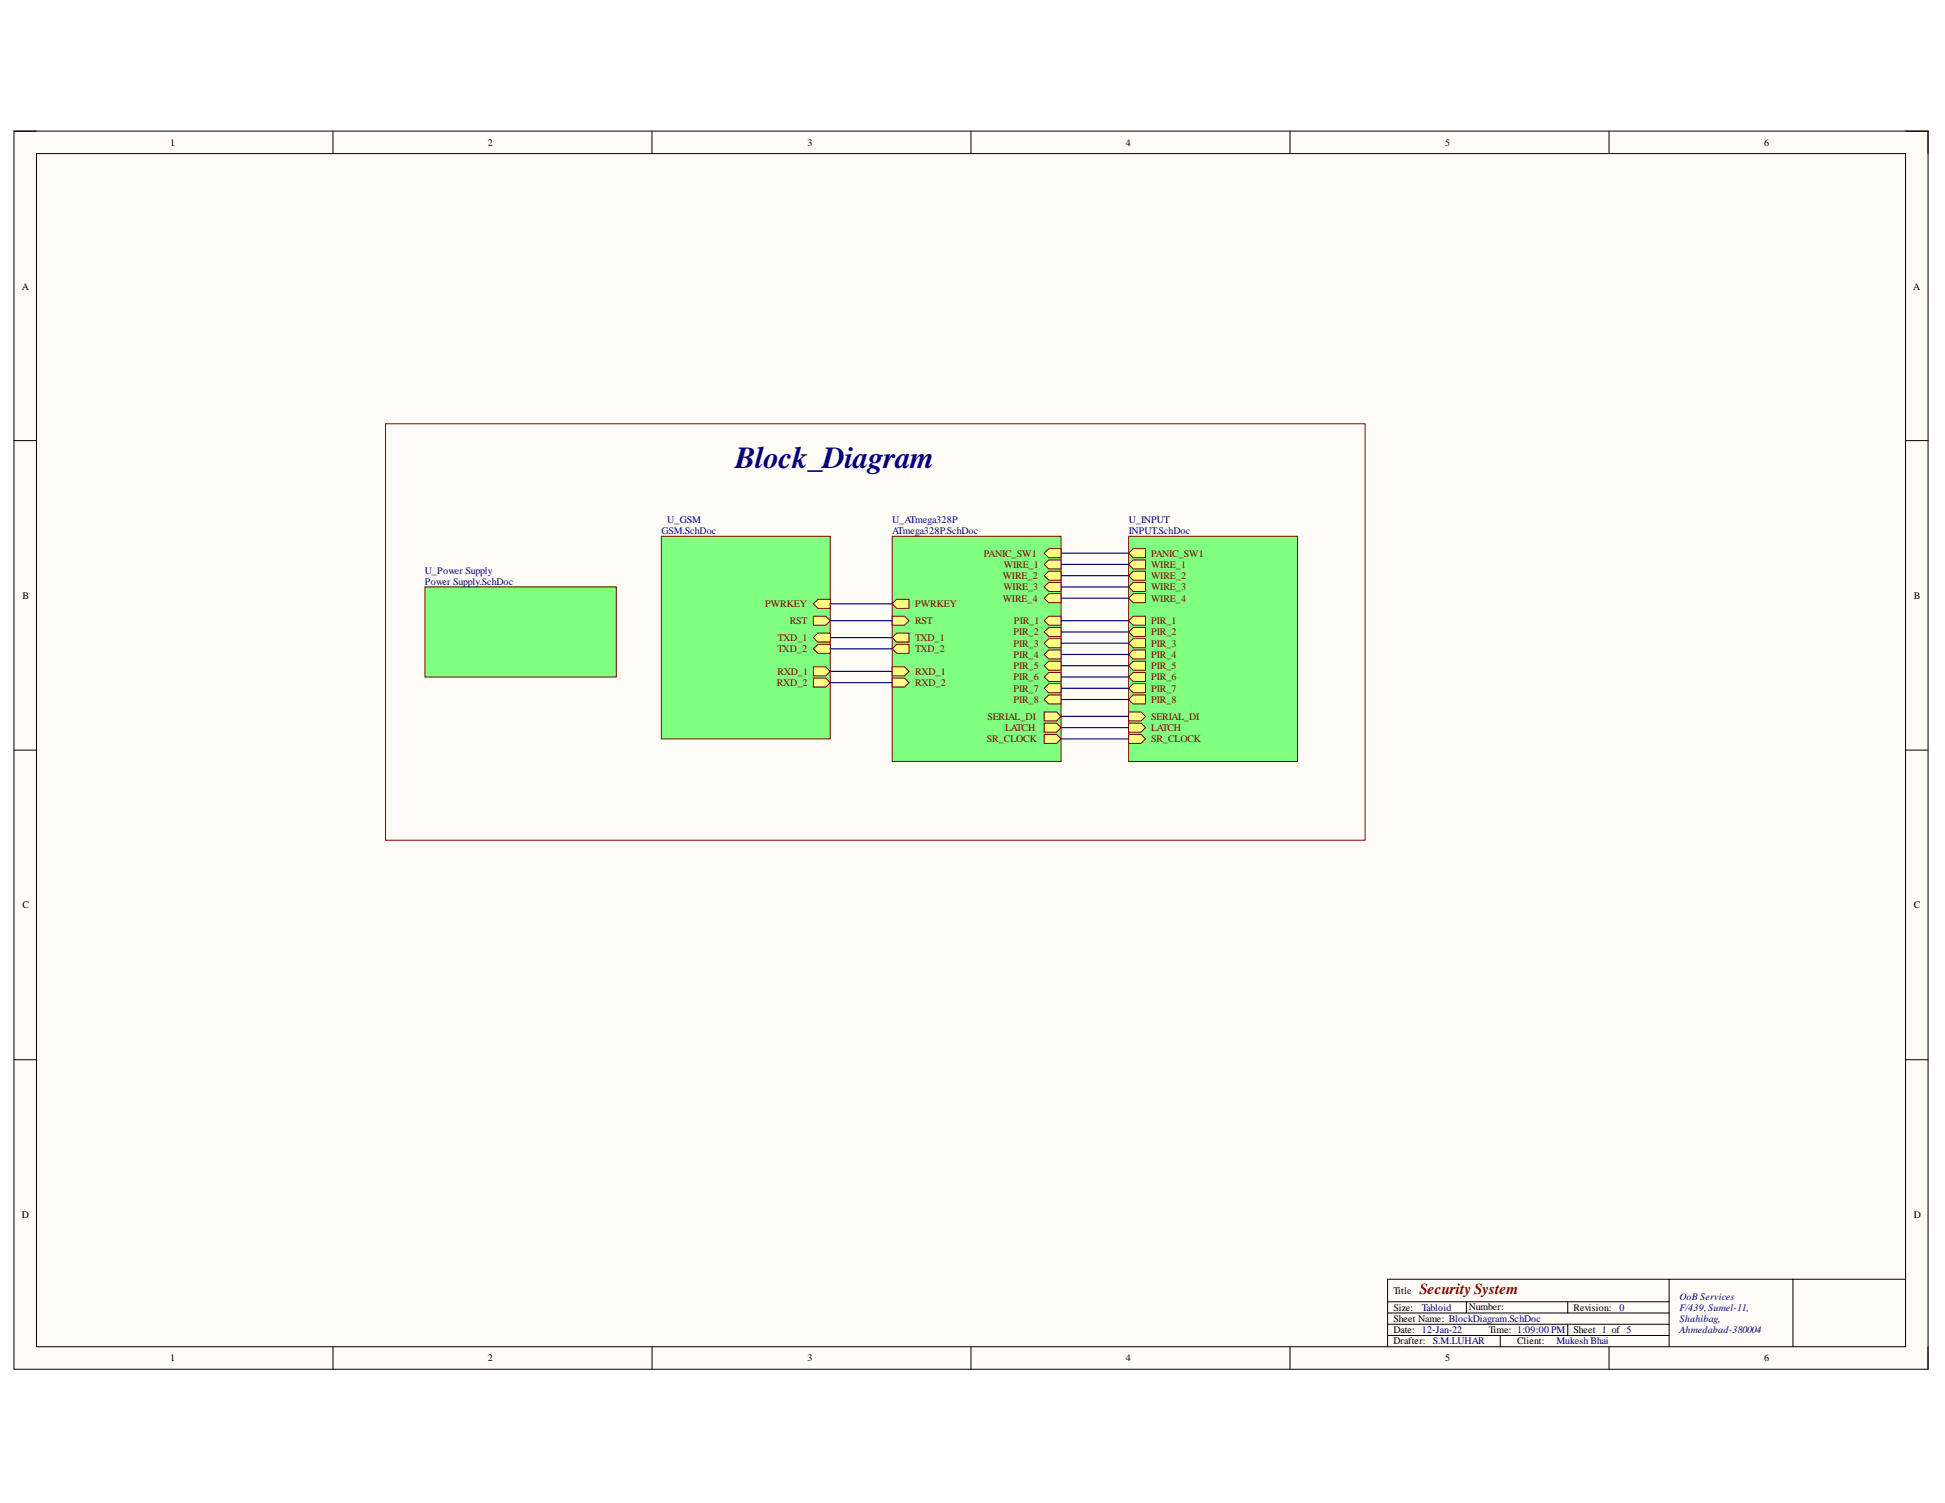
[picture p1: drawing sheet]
<svg xmlns="http://www.w3.org/2000/svg" width="279mm" height="216mm" viewBox="0 0 279 216" stroke-linecap="round" stroke-linejoin="round" font-family="sans-serif">
<path d="M2 18.8h275v177.9h-275z" fill-rule="evenodd" fill="#fffcf8"/>
<path d="M2 18.8h275v177.9h-275z" fill="none" stroke="#000" stroke-width=".14"/>
<path d="M5.2 22.1h268.5v171.4h-268.5z" fill-rule="evenodd" fill="#fffcf8"/>
<g fill="none" stroke="#000" stroke-width=".14">
<path d="M2 18.8h3.2M47.8 18.8v3.3M93.7 18.8v3.3M139.5 18.8v3.3M185.3 18.8v3.3M231.1 18.8v3.3M273.7 18.8h3.3v3.3M5.2 22.1h268.5v171.4h-268.5zM2 63.3h3.2M273.7 63.3h3.3M2 107.8h3.2M273.7 107.8h3.3"/>
<path d="M2 152.2h3.2M273.7 152.2h3.3M47.8 193.5v3.2M93.7 193.5v3.2M139.5 193.5v3.2M185.3 193.5v3.2M199.3 187h40.5M199.3 191.8h40.5M199.3 190.2h40.5M199.3 188.6h40.5M210.6 187v1.6M215.5 191.8v1.7"/>
<path d="M225.2 187v1.6M225.2 190.2v1.6M231.1 193.5v3.2M239.8 183.8v9.7M257.6 183.8v9.7M273.7 183.8h-74.4v9.7M277 193.5v3.2"/>
</g>
<path d="M61 84.3h27.5v12.9h-27.5z" fill-rule="evenodd" fill="#80ff80"/>
<path d="M61 84.3h27.5v12.9h-27.5z" fill="none" stroke="#800000" stroke-width=".14"/>
<path d="M162.1 77h24.3v32.4h-24.3z" fill-rule="evenodd" fill="#80ff80"/>
<path d="M162.1 77h24.3v32.4h-24.3z" fill="none" stroke="#800000" stroke-width=".14"/>
<path d="M162.1 85.9l.7-.6h1.8v1.3h-1.8z" fill-rule="evenodd" fill="#ffff80"/>
<path d="M162.1 85.9l.7-.6h1.8v1.3h-1.8z" fill="none" stroke="#800000" stroke-width=".14"/>
<path d="M162.1 81.1l.7-.7h1.8v1.3h-1.8z" fill-rule="evenodd" fill="#ffff80"/>
<path d="M162.1 81.1l.7-.7h1.8v1.3h-1.8z" fill="none" stroke="#800000" stroke-width=".14"/>
<path d="M162.1 89.2l.7-.7h1.8v1.3h-1.8z" fill-rule="evenodd" fill="#ffff80"/>
<path d="M162.1 89.2l.7-.7h1.8v1.3h-1.8z" fill="none" stroke="#800000" stroke-width=".14"/>
<path d="M162.1 100.5l.7-.7h1.8v1.3h-1.8z" fill-rule="evenodd" fill="#ffff80"/>
<path d="M162.1 100.5l.7-.7h1.8v1.3h-1.8z" fill="none" stroke="#800000" stroke-width=".14"/>
<path d="M162.1 95.6l.7-.6h1.8v1.3h-1.8z" fill-rule="evenodd" fill="#ffff80"/>
<path d="M162.1 95.6l.7-.6h1.8v1.3h-1.8z" fill="none" stroke="#800000" stroke-width=".14"/>
<path d="M162.1 90.8l.7-.7h1.8v1.3h-1.8z" fill-rule="evenodd" fill="#ffff80"/>
<path d="M162.1 90.8l.7-.7h1.8v1.3h-1.8z" fill="none" stroke="#800000" stroke-width=".14"/>
<path d="M162.1 97.2l.7-.6h1.8v1.3h-1.8z" fill-rule="evenodd" fill="#ffff80"/>
<path d="M162.1 97.2l.7-.6h1.8v1.3h-1.8z" fill="none" stroke="#800000" stroke-width=".14"/>
<path d="M162.1 84.3l.7-.6h1.8v1.3h-1.8z" fill-rule="evenodd" fill="#ffff80"/>
<path d="M162.1 84.3l.7-.6h1.8v1.3h-1.8z" fill="none" stroke="#800000" stroke-width=".14"/>
<path d="M162.1 94l.7-.6h1.8v1.3h-1.8z" fill-rule="evenodd" fill="#ffff80"/>
<path d="M162.1 94l.7-.6h1.8v1.3h-1.8z" fill="none" stroke="#800000" stroke-width=".14"/>
<path d="M162.1 92.4l.7-.6h1.8v1.2h-1.8z" fill-rule="evenodd" fill="#ffff80"/>
<path d="M162.1 92.4l.7-.6h1.8v1.2h-1.8z" fill="none" stroke="#800000" stroke-width=".14"/>
<path d="M162.1 98.9l.7-.7h1.8v1.3h-1.8z" fill-rule="evenodd" fill="#ffff80"/>
<path d="M162.1 98.9l.7-.7h1.8v1.3h-1.8z" fill="none" stroke="#800000" stroke-width=".14"/>
<path d="M162.1 82.7l.7-.7h1.8v1.3h-1.8z" fill-rule="evenodd" fill="#ffff80"/>
<path d="M162.1 82.7l.7-.7h1.8v1.3h-1.8z" fill="none" stroke="#800000" stroke-width=".14"/>
<path d="M162.1 102.3h1.8l.7 .6-.7 .7h-1.8z" fill-rule="evenodd" fill="#ffff80"/>
<path d="M162.1 102.3h1.8l.7 .6-.7 .7h-1.8z" fill="none" stroke="#800000" stroke-width=".14"/>
<path d="M162.1 103.9h1.8l.7 .6-.7 .7h-1.8z" fill-rule="evenodd" fill="#ffff80"/>
<path d="M162.1 103.9h1.8l.7 .6-.7 .7h-1.8z" fill="none" stroke="#800000" stroke-width=".14"/>
<path d="M162.1 105.5h1.8l.7 .6-.7 .7h-1.8z" fill-rule="evenodd" fill="#ffff80"/>
<path d="M162.1 105.5h1.8l.7 .6-.7 .7h-1.8z" fill="none" stroke="#800000" stroke-width=".14"/>
<path d="M162.1 79.5l.7-.7h1.8v1.3h-1.8z" fill-rule="evenodd" fill="#ffff80"/>
<path d="M162.1 79.5l.7-.7h1.8v1.3h-1.8z" fill="none" stroke="#800000" stroke-width=".14"/>
<path d="M128.2 77h24.2v32.4h-24.2z" fill-rule="evenodd" fill="#80ff80"/>
<path d="M128.2 77h24.2v32.4h-24.2z" fill="none" stroke="#800000" stroke-width=".14"/>
<path d="M150 81.1l.6-.7h1.8v1.3h-1.8z" fill-rule="evenodd" fill="#ffff80"/>
<path d="M150 81.1l.6-.7h1.8v1.3h-1.8z" fill="none" stroke="#800000" stroke-width=".14"/>
<path d="M150 100.5l.6-.7h1.8v1.3h-1.8z" fill-rule="evenodd" fill="#ffff80"/>
<path d="M150 100.5l.6-.7h1.8v1.3h-1.8z" fill="none" stroke="#800000" stroke-width=".14"/>
<path d="M150 98.9l.6-.7h1.8v1.3h-1.8z" fill-rule="evenodd" fill="#ffff80"/>
<path d="M150 98.9l.6-.7h1.8v1.3h-1.8z" fill="none" stroke="#800000" stroke-width=".14"/>
<path d="M128.2 97.4h1.7l.7 .7-.7 .6h-1.7z" fill-rule="evenodd" fill="#ffff80"/>
<path d="M128.2 97.4h1.7l.7 .7-.7 .6h-1.7z" fill="none" stroke="#800000" stroke-width=".14"/>
<path d="M150 95.6l.6-.6h1.8v1.3h-1.8z" fill-rule="evenodd" fill="#ffff80"/>
<path d="M150 95.6l.6-.6h1.8v1.3h-1.8z" fill="none" stroke="#800000" stroke-width=".14"/>
<path d="M150 94l.6-.6h1.8v1.3h-1.8z" fill-rule="evenodd" fill="#ffff80"/>
<path d="M150 94l.6-.6h1.8v1.3h-1.8z" fill="none" stroke="#800000" stroke-width=".14"/>
<path d="M150 89.2l.6-.7h1.8v1.3h-1.8z" fill-rule="evenodd" fill="#ffff80"/>
<path d="M150 89.2l.6-.7h1.8v1.3h-1.8z" fill="none" stroke="#800000" stroke-width=".14"/>
<path d="M128.2 95.8h1.7l.7 .6-.7 .7h-1.7z" fill-rule="evenodd" fill="#ffff80"/>
<path d="M128.2 95.8h1.7l.7 .6-.7 .7h-1.7z" fill="none" stroke="#800000" stroke-width=".14"/>
<path d="M150 85.9l.6-.6h1.8v1.3h-1.8z" fill-rule="evenodd" fill="#ffff80"/>
<path d="M150 85.9l.6-.6h1.8v1.3h-1.8z" fill="none" stroke="#800000" stroke-width=".14"/>
<path d="M150 97.2l.6-.6h1.8v1.3h-1.8z" fill-rule="evenodd" fill="#ffff80"/>
<path d="M150 97.2l.6-.6h1.8v1.3h-1.8z" fill="none" stroke="#800000" stroke-width=".14"/>
<path d="M150 84.3l.6-.6h1.8v1.3h-1.8z" fill-rule="evenodd" fill="#ffff80"/>
<path d="M150 84.3l.6-.6h1.8v1.3h-1.8z" fill="none" stroke="#800000" stroke-width=".14"/>
<path d="M128.2 93.2l.6-.6h1.8v1.3h-1.8z" fill-rule="evenodd" fill="#ffff80"/>
<path d="M128.2 93.2l.6-.6h1.8v1.3h-1.8z" fill="none" stroke="#800000" stroke-width=".14"/>
<path d="M150 82.7l.6-.7h1.8v1.3h-1.8z" fill-rule="evenodd" fill="#ffff80"/>
<path d="M150 82.7l.6-.7h1.8v1.3h-1.8z" fill="none" stroke="#800000" stroke-width=".14"/>
<path d="M128.2 91.6l.6-.7h1.8v1.3h-1.8z" fill-rule="evenodd" fill="#ffff80"/>
<path d="M128.2 91.6l.6-.7h1.8v1.3h-1.8z" fill="none" stroke="#800000" stroke-width=".14"/>
<path d="M150 90.8l.6-.7h1.8v1.3h-1.8z" fill-rule="evenodd" fill="#ffff80"/>
<path d="M150 90.8l.6-.7h1.8v1.3h-1.8z" fill="none" stroke="#800000" stroke-width=".14"/>
<path d="M128.2 88.5h1.7l.7 .7-.7 .6h-1.7z" fill-rule="evenodd" fill="#ffff80"/>
<path d="M128.2 88.5h1.7l.7 .7-.7 .6h-1.7z" fill="none" stroke="#800000" stroke-width=".14"/>
<path d="M150 92.4l.6-.6h1.8v1.2h-1.8z" fill-rule="evenodd" fill="#ffff80"/>
<path d="M150 92.4l.6-.6h1.8v1.2h-1.8z" fill="none" stroke="#800000" stroke-width=".14"/>
<path d="M128.8 86.1h1.8v1.3h-1.8l-.6-.7z" fill-rule="evenodd" fill="#ffff80"/>
<path d="M128.8 86.1h1.8v1.3h-1.8l-.6-.7z" fill="none" stroke="#800000" stroke-width=".14"/>
<path d="M150 102.3h1.8l.6 .6-.6 .7h-1.8z" fill-rule="evenodd" fill="#ffff80"/>
<path d="M150 102.3h1.8l.6 .6-.6 .7h-1.8z" fill="none" stroke="#800000" stroke-width=".14"/>
<path d="M150 103.9h1.8l.6 .6-.6 .7h-1.8z" fill-rule="evenodd" fill="#ffff80"/>
<path d="M150 103.9h1.8l.6 .6-.6 .7h-1.8z" fill="none" stroke="#800000" stroke-width=".14"/>
<path d="M150 105.5h1.8l.6 .6-.6 .7h-1.8z" fill-rule="evenodd" fill="#ffff80"/>
<path d="M150 105.5h1.8l.6 .6-.6 .7h-1.8z" fill="none" stroke="#800000" stroke-width=".14"/>
<path d="M150 79.5l.6-.7h1.8v1.3h-1.8z" fill-rule="evenodd" fill="#ffff80"/>
<path d="M150 79.5l.6-.7h1.8v1.3h-1.8z" fill="none" stroke="#800000" stroke-width=".14"/>
<path d="M95 77h24.3v29.1h-24.3z" fill-rule="evenodd" fill="#80ff80"/>
<path d="M95 77h24.3v29.1h-24.3z" fill="none" stroke="#800000" stroke-width=".14"/>
<path d="M116.8 97.4h1.8l.7 .7-.7 .6h-1.8z" fill-rule="evenodd" fill="#ffff80"/>
<path d="M116.8 97.4h1.8l.7 .7-.7 .6h-1.8z" fill="none" stroke="#800000" stroke-width=".14"/>
<path d="M116.8 93.2l.7-.6h1.8v1.3h-1.8z" fill-rule="evenodd" fill="#ffff80"/>
<path d="M116.8 93.2l.7-.6h1.8v1.3h-1.8z" fill="none" stroke="#800000" stroke-width=".14"/>
<path d="M116.8 91.6l.7-.7h1.8v1.3h-1.8z" fill-rule="evenodd" fill="#ffff80"/>
<path d="M116.8 91.6l.7-.7h1.8v1.3h-1.8z" fill="none" stroke="#800000" stroke-width=".14"/>
<path d="M116.8 95.8h1.8l.7 .6-.7 .7h-1.8z" fill-rule="evenodd" fill="#ffff80"/>
<path d="M116.8 95.8h1.8l.7 .6-.7 .7h-1.8z" fill="none" stroke="#800000" stroke-width=".14"/>
<path d="M116.8 88.5h1.8l.7 .7-.7 .6h-1.8z" fill-rule="evenodd" fill="#ffff80"/>
<path d="M116.8 88.5h1.8l.7 .7-.7 .6h-1.8z" fill="none" stroke="#800000" stroke-width=".14"/>
<path d="M117.5 86.1h1.8v1.3h-1.8l-.7-.7z" fill-rule="evenodd" fill="#ffff80"/>
<path d="M55.4 60.9h140.7v59.8h-140.7zM117.5 86.1h1.8v1.3h-1.8l-.7-.7z" fill="none" stroke="#800000" stroke-width=".14"/>
<g fill="none" stroke="#000080" stroke-width=".16">
<path d="M152.4 79.5h9.7M119.3 98.1h8.9M119.3 96.4h8.9M119.3 93.2h8.9M119.3 91.6h8.9M119.3 89.2h8.9M119.3 86.7h8.9M152.4 82.7h9.7M152.4 89.2h9.7M152.4 98.9h9.7M152.4 97.2h9.7M152.4 95.6h9.7"/>
<path d="M152.4 94h9.7M152.4 92.4h9.7M152.4 90.8h9.7M152.4 85.9h9.7M152.4 84.3h9.7M152.4 81.1h9.7M152.4 100.5h9.7M152.4 102.9h9.7M152.4 104.5h9.7M152.4 106.1h9.7"/>
</g>
<text font-size="4.4" fill="#000080" x="105.6" y="67.2">Block_Diagram</text>
<text font-size="2.2" fill="#800000" x="203.9" y="185.8">SecuritySystem</text>
<g font-size="1.4">
<text x="24.4" y="21">1</text>
<text x="70.1" y="21">2</text>
<text x="116" y="21">3</text>
<text x="161.7" y="21">4</text>
<text x="207.6" y="21">5</text>
<text x="253.4" y="21">6</text>
<text x="3.1" y="41.6">A</text>
<text x="274.8" y="41.6">A</text>
<text x="3.2" y="86">B</text>
<text x="274.9" y="86">B</text>
<text x="3.2" y="130.5">C</text>
<text x="274.9" y="130.5">C</text>
<text x="3.1" y="174.9">D</text>
<text x="274.9" y="174.9">D</text>
<text x="200.2" y="185.8">Title</text>
<text x="200.2" y="188.3">Size:</text>
<text x="200.2" y="191.5">Date: 12-Jan-22</text>
<text x="200.2" y="189.9">Sheet Name: BlockDiagram.SchDoc</text>
<text x="211" y="188.1">Number:</text>
<text x="213.9" y="191.5">Time: 1:09:00 PM</text>
<text x="226" y="188.3">Revision:</text>
<text x="226" y="191.5">Sheet 1 of 5</text>
<text x="24.4" y="195.6">1</text>
<text x="70.1" y="195.6">2</text>
<text x="116" y="195.6">3</text>
<text x="161.7" y="195.6">4</text>
<text x="200.2" y="193.1">Drafter:</text>
<text x="207.6" y="195.6">5</text>
<text x="217.9" y="193.1">Client:</text>
<text x="253.4" y="195.6">6</text>
</g>
<g font-size="1.4" fill="#000080">
<text x="95" y="76.7">GSM.SchDoc</text>
<text x="95.9" y="75.1">U_GSM</text>
<text x="128.2" y="75.1">U_ATmega328P</text>
<text x="128.2" y="76.7">ATmega328P.SchDoc</text>
<text x="162.1" y="75.1">U_INPUT</text>
<text x="162.1" y="76.7">INPUT.SchDoc</text>
<text x="61" y="82.4">U_Power Supply</text>
<text x="61" y="84">Power Supply.SchDoc</text>
<text x="204.2" y="188.3">Tabloid</text>
<text x="232.6" y="188.3">0</text>
<text x="241.3" y="186.7">OoB Services</text>
<text x="241.3" y="188.3">F/439,Sumel-11,</text>
<text x="241.3" y="189.9">Shahibag,</text>
<text x="241.3" y="191.5">Ahmedabad-380004</text>
<text x="205.8" y="193.1">S.M.LUHAR</text>
<text x="223.6" y="193.1">Mukesh Bhai</text>
</g>
<g font-size="1.4" fill="#800000">
<text x="141.3" y="80">PANIC_SW1</text>
<text x="144" y="83.2">WIRE_2</text>
<text x="144.2" y="81.6">WIRE_1</text>
<text x="165.3" y="81.6">WIRE_1</text>
<text x="165.3" y="83.2">WIRE_2</text>
<text x="165.3" y="80">PANIC_SW1</text>
<text x="109.9" y="87.2">PWRKEY</text>
<text x="113.4" y="89.7">RST</text>
<text x="131.5" y="89.7">RST</text>
<text x="131.5" y="87.2">PWRKEY</text>
<text x="144" y="86.5">WIRE_4</text>
<text x="144.1" y="84.8">WIRE_3</text>
<text x="145.7" y="89.7">PIR_1</text>
<text x="165.3" y="86.5">WIRE_4</text>
<text x="165.3" y="89.7">PIR_1</text>
<text x="165.3" y="84.8">WIRE_3</text>
<text x="111.7" y="93.7">TXD_2</text>
<text x="111.8" y="92.1">TXD_1</text>
<text x="131.5" y="93.7">TXD_2</text>
<text x="131.5" y="92.1">TXD_1</text>
<text x="145.6" y="94.5">PIR_4</text>
<text x="145.6" y="91.3">PIR_2</text>
<text x="145.6" y="92.9">PIR_3</text>
<text x="165.3" y="91.3">PIR_2</text>
<text x="165.3" y="94.5">PIR_4</text>
<text x="165.3" y="92.9">PIR_3</text>
<text x="111.6" y="98.5">RXD_2</text>
<text x="111.7" y="96.9">RXD_1</text>
<text x="131.5" y="98.5">RXD_2</text>
<text x="131.5" y="96.9">RXD_1</text>
<text x="145.6" y="101">PIR_8</text>
<text x="145.6" y="99.4">PIR_7</text>
<text x="145.6" y="96.1">PIR_5</text>
<text x="145.6" y="97.7">PIR_6</text>
<text x="165.3" y="101">PIR_8</text>
<text x="165.3" y="96.1">PIR_5</text>
<text x="165.3" y="97.7">PIR_6</text>
<text x="165.3" y="99.4">PIR_7</text>
<text x="141.8" y="106.7">SR_CLOCK</text>
<text x="141.8" y="103.4">SERIAL_DI</text>
<text x="144.4" y="105.1">LATCH</text>
<text x="165.3" y="103.4">SERIAL_DI</text>
<text x="165.3" y="105.1">LATCH</text>
<text x="165.3" y="106.7">SR_CLOCK</text>
</g>
</svg>
